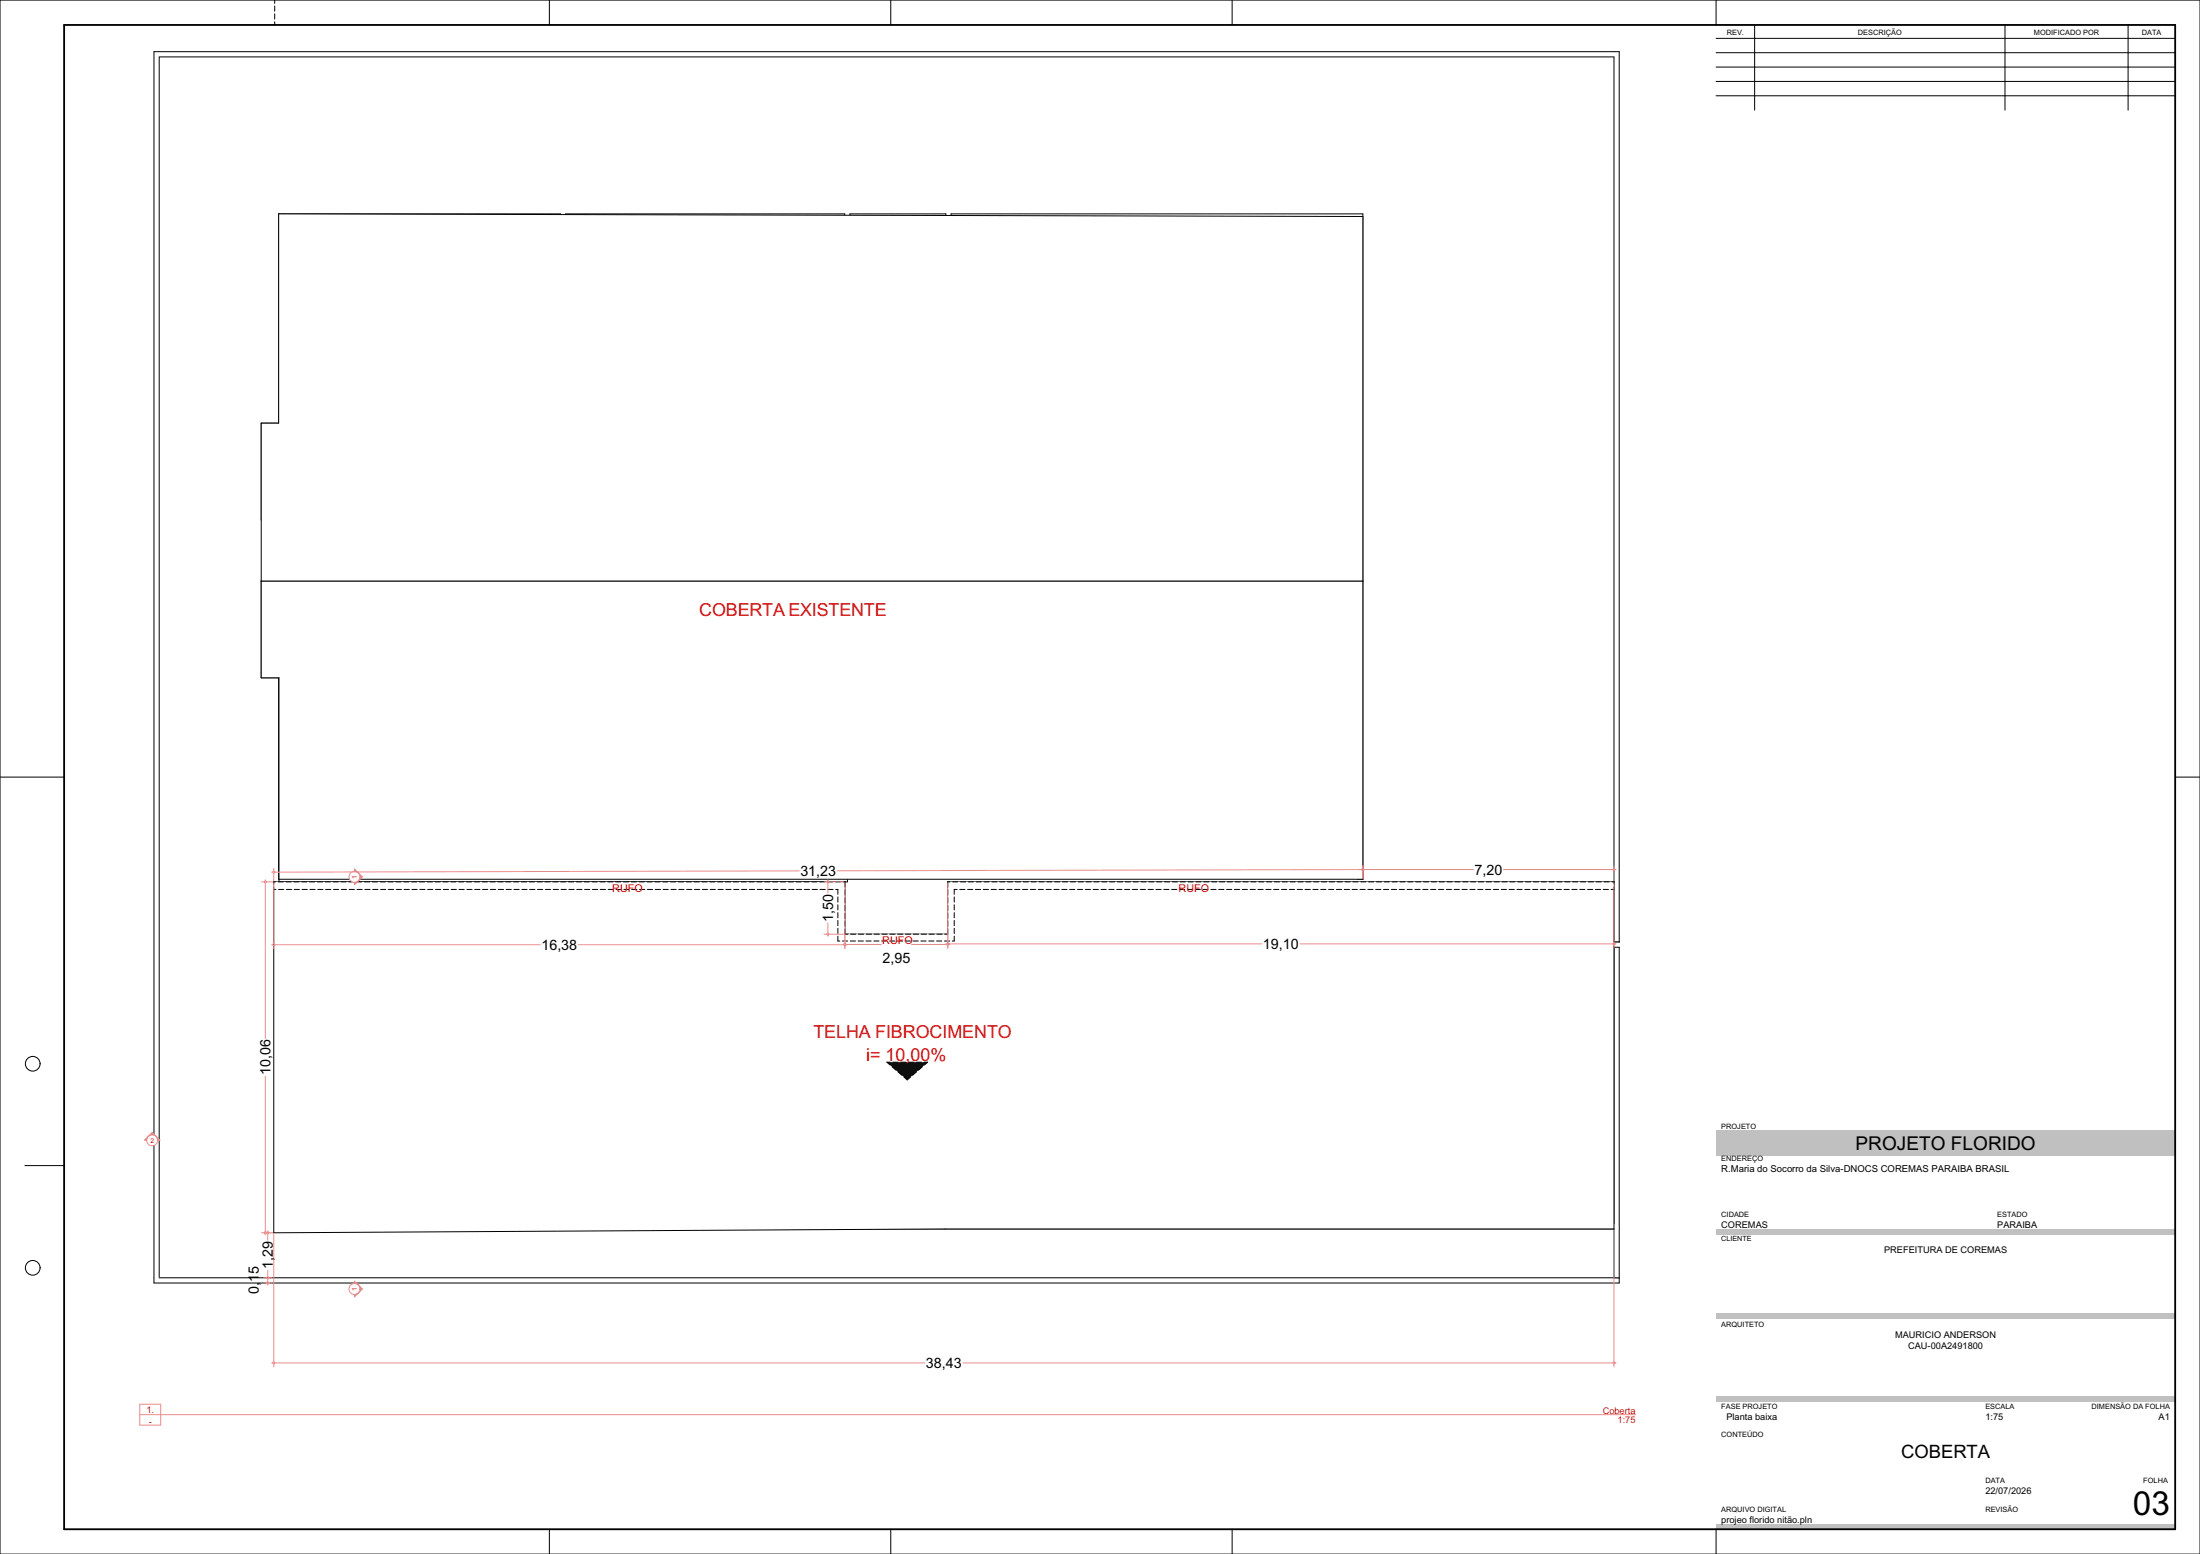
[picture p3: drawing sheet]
<svg xmlns="http://www.w3.org/2000/svg" width="841mm" height="594mm" viewBox="0 0 841 594" stroke-linecap="round" stroke-linejoin="round" font-family="sans-serif">
<g fill="none" stroke="#004080" stroke-width=".38">
<path d="M107.5 258.6l-.6 .6M107.5 277l-.6 .6M107.5 273.3l-.6 .6M107.5 269.7l-.6 .6M107.5 266l-.6 .6M107.5 262.3l-.6 .6M107.5 278.9l-.6 .6M107.5 275.2l-.6 .6M107.5 271.5l-.6 .6M107.5 267.8l-.6 .6M107.5 264.2l-.6 .6M107.5 260.5l-.6 .6"/>
<path d="M206.9 269.6l-.7 .7M207.6 272.6h.1M207.6 270.7l-1.4 1.4M208.7 269.6l-.7 .7M209 271.1l-1 1M107.5 299.1l-.6 .6M107.5 295.4l-.6 .6M107.5 291.7l-.6 .6M107.5 288.1l-.6 .6M107.5 284.4l-.6 .6M107.5 280.7l-.6 .6M107.5 297.2l-.6 .6"/>
<path d="M107.5 293.6l-.6 .6M107.5 289.9l-.6 .6M107.5 286.2l-.6 .6M107.5 282.5l-.6 .6M107.5 317.5l-.6 .6M107.5 313.8l-.6 .6M107.5 310.1l-.6 .6M107.5 306.4l-.6 .6M107.5 302.8l-.6 .6M107.5 319.3l-.6 .6M107.5 315.6l-.6 .6M107.5 312l-.6 .6"/>
<path d="M107.5 308.3l-.6 .6M107.5 304.6l-.6 .6M107.5 300.9l-.6 .6M107.5 335.9l-.2 .2M107.5 332.2l-.6 .6M107.5 328.5l-.6 .6M107.5 324.8l-.6 .6M107.5 321.1l-.6 .6M107.5 334l-.6 .6M107.5 330.3l-.6 .6M107.5 326.7l-.6 .6M107.5 323l-.6 .6"/>
</g>
<path d="M106.7 258.1h.8v78h-.8zM206 269.6h3v3h-3z" fill="none" stroke="#000" stroke-width=".38"/>
<!-- layer: ARQ - Parede -->
<g fill="#fff">
<path d="M323 337.1l2-2v2z"/>
<path d="M106.7 335.1h217.3v2h-217.3z" fill-rule="evenodd"/>
</g>
<path d="M106.7 335.1v2h217.3v-2h-215.5" fill="none" stroke="#000" stroke-width=".38"/>
<g fill="#fff">
<path d="M106.5 257.1h2l-2 2z"/>
<path d="M106.5 259.1l2-2v2z"/>
<path d="M106.5 259.1h2v76h-2z" fill-rule="evenodd"/>
</g>
<path d="M106.5 257.1h2v78M106.5 259.1l.2 76" fill="none" stroke="#000" stroke-width=".38"/>
<g fill="#fff">
<path d="M99.9 257.1h2l-2 2z"/>
<path d="M99.9 259.1l2-2v2z"/>
<path d="M101.9 257.1h4.6v2h-4.6z" fill-rule="evenodd"/>
</g>
<path d="M99.9 257.1v2h6.6M101.9 257.1h4.6" fill="none" stroke="#000" stroke-width=".38"/>
<path d="M99.9 222.1h2v35h-2z" fill-rule="evenodd" fill="#fff"/>
<path d="M99.9 257.1v-35h2v35" fill="none" stroke="#000" stroke-width=".38"/>
<g fill="#fff">
<path d="M99.9 161.8h2v2z"/>
<path d="M99.9 161.8l2 2h-2z"/>
<path d="M99.9 163.8h2v35h-2z" fill-rule="evenodd"/>
</g>
<path d="M101.9 161.8h-2v37h2v-35" fill="none" stroke="#000" stroke-width=".38"/>
<path d="M101.9 161.8h261.6v2h-261.6z" fill-rule="evenodd" fill="#fff"/>
<path d="M101.9 161.8h4.6M108.5 161.8h255v2h-261.6" fill="none" stroke="#000" stroke-width=".38"/>
<g fill="#fff">
<path d="M106.5 81.8h2v2z"/>
<path d="M106.5 81.8l2 2h-2z"/>
<path d="M106.5 83.8h2v78h-2z" fill-rule="evenodd"/>
</g>
<path d="M108.5 81.8h-2v80M108.5 83.8v78" fill="none" stroke="#000" stroke-width=".38"/>
<path d="M108.5 81.8h105.7v2h-105.7z" fill-rule="evenodd" fill="#fff"/>
<path d="M108.5 81.8h105.7v2h-105.7" fill="none" stroke="#000" stroke-width=".38"/>
<path d="M216.2 81.8h106.7v2h-106.7z" fill-rule="evenodd" fill="#fff"/>
<path d="M216.2 81.8h106.7v2h-106.7z" fill="none" stroke="#000" stroke-width=".38"/>
<path d="M324.9 81.8h36.7v2h-36.7z" fill-rule="evenodd" fill="#fff"/>
<path d="M324.9 81.8h36.7v2h-36.7z" fill="none" stroke="#000" stroke-width=".38"/>
<g fill="#fff">
<path d="M519 83.8l2-2v2z"/>
<path d="M519 81.8h2l-2 2z"/>
<path d="M363.6 81.8h155.4v2h-155.4z" fill-rule="evenodd"/>
</g>
<path d="M519 83.8h-155.4v-2h157.4v2" fill="none" stroke="#000" stroke-width=".38"/>
<path d="M519 83.8h2v252.3h-2z" fill-rule="evenodd" fill="#fff"/>
<path d="M519 83.8v252.3h2v-252.3" fill="none" stroke="#000" stroke-width=".38"/>
<g fill="#fff">
<path d="M106.7 361.1l2 2h-2z"/>
<path d="M242 363.1l2-2v2z"/>
<path d="M106.7 361.1h2v2z"/>
<path d="M108.7 361.1h135.3l-2 2h-133.3z" fill-rule="evenodd"/>
</g>
<path d="M106.7 363.1v-2h137.3v2h-135.3" fill="none" stroke="#000" stroke-width=".38"/>
<g fill="#fff">
<path d="M58.9 488.4h2l-2 2z"/>
<path d="M58.9 490.4l2-2v2z"/>
<path d="M60.9 488.4h558.1v2h-558.1z" fill-rule="evenodd"/>
</g>
<path d="M58.9 488.4v2h560.1v-2h-558.1" fill="none" stroke="#000" stroke-width=".38"/>
<g fill="#fff">
<path d="M617 19.8h2l-2 2z"/>
<path d="M617 21.8l2-2v2z"/>
<path d="M617 21.8h2v338.3h-2z" fill-rule="evenodd"/>
</g>
<path d="M617 19.8h2v340.3h-2v-338.3" fill="none" stroke="#000" stroke-width=".38"/>
<g fill="#fff">
<path d="M58.9 19.8h2v2z"/>
<path d="M58.9 19.8l2 2h-2z"/>
<path d="M58.9 21.8h2v466.6h-2z" fill-rule="evenodd"/>
</g>
<path d="M60.9 19.8h-2v468.6M60.9 21.8v466.6" fill="none" stroke="#000" stroke-width=".38"/>
<path d="M60.9 19.8h556.1v2h-556.1z" fill-rule="evenodd" fill="#fff"/>
<path d="M60.9 19.8h556.1M60.9 21.8h556.1" fill="none" stroke="#000" stroke-width=".38"/>
<path d="M108.7 467.8h508.3v2h-508.3z" fill-rule="evenodd" fill="#fff"/>
<path d="M173.3 467.8h-64.6v2h508.3M175.3 467.8h66.7M244 467.8h82.3M328.3 467.8h82.7M413 467.8h66.7M481.7 467.8h66.6M550.3 467.8h66.7" fill="none" stroke="#000" stroke-width=".38"/>
<g fill="#fff">
<path d="M108.7 467.8v2h-2z"/>
<path d="M106.7 363.1h2v104.7l-2 2z" fill-rule="evenodd"/>
</g>
<path d="M106.7 363.1v106.7h2v-106.7" fill="none" stroke="#000" stroke-width=".38"/>
<path d="M548.3 362.1h2v105.7h-2z" fill-rule="evenodd" fill="#fff"/>
<path d="M548.3 467.8v-105.7h2v105.7" fill="none" stroke="#000" stroke-width=".38"/>
<path d="M173.3 363.1h2v104.7h-2z" fill-rule="evenodd" fill="#fff"/>
<path d="M173.3 467.8v-104.7h2v104.7" fill="none" stroke="#000" stroke-width=".38"/>
<path d="M242 363.1h2v104.7h-2z" fill-rule="evenodd" fill="#fff"/>
<path d="M242 467.8v-104.7h2v104.7" fill="none" stroke="#000" stroke-width=".38"/>
<g fill="#fff">
<path d="M411 360.1h2v2z"/>
<path d="M411 362.1h2v105.7h-2z" fill-rule="evenodd"/>
</g>
<path d="M411 360.1h2M411 467.8v-105.7h2v105.7" fill="none" stroke="#000" stroke-width=".38"/>
<path d="M479.7 362.1h2v105.7h-2z" fill-rule="evenodd" fill="#fff"/>
<path d="M479.7 467.8v-105.7h2v105.7" fill="none" stroke="#000" stroke-width=".38"/>
<path d="M326.3 377.1h2v90.7h-2z" fill-rule="evenodd" fill="#fff"/>
<path d="M326.3 467.8v-90.7h2v90.7" fill="none" stroke="#000" stroke-width=".38"/>
<g fill="#fff">
<path d="M617 360.1h2l-2 2z"/>
<path d="M617 362.1h2v107.7l-2-2z" fill-rule="evenodd"/>
</g>
<path d="M617 360.1h2M617 467.8v-105.7h2v107.7" fill="none" stroke="#000" stroke-width=".38"/>
<g fill="#fff">
<path d="M617 467.8l2 2h-2z"/>
<path d="M617 469.8h2v18.6h-2z" fill-rule="evenodd"/>
</g>
<path d="M617 469.8v18.6h2v-18.6" fill="none" stroke="#000" stroke-width=".38"/>
<!-- layer: ARQ - Cobertura -->
<path d="M104.7 337.1h218.3v20h39.3v-20h254.7v132.7h-255.7l-256.6 1.4z" fill-rule="evenodd" fill="#fff"/>
<path d="M104.7 337.1h218.3v20h39.3v-20h254.7v132.7h-255.7l-256.6 1.4z" fill="none" stroke="#000" stroke-width=".38"/>
<path d="M99.9 222.1h421.1v114h-414.3v-77h-6.8z" fill-rule="evenodd" fill="#fff"/>
<path d="M99.9 222.1h421.1v114h-414.3v-77h-6.8z" fill="none" stroke="#000" stroke-width=".38"/>
<path d="M106.5 81.8l414.5 1v139.3h-421.1v-60.3h6.6z" fill-rule="evenodd" fill="#fff"/>
<path d="M106.5 81.8l414.5 1v139.3h-421.1v-60.3h6.6z" fill="none" stroke="#000" stroke-width=".38"/>
<path d="M104.7 337.1h218.3v20h39.3v-20h254.7v2.9h-252.2v19.7h-44.5v-19.7h-215.6z" fill-rule="evenodd" fill="#fff"/>
<g fill="none" stroke="#000" stroke-width=".38">
<path d="M104.7 339v1h.8M105.3 337.1h-.6v.9M106.3 337.1h2M106.5 340h2M109.3 337.1h2M109.5 340h2M112.3 337.1h2M112.5 340h2M115.3 337.1h2M115.5 340h2M118.3 337.1h2M118.5 340h2"/>
<path d="M121.3 337.1h2M121.5 340h2M124.3 337.1h2M124.5 340h2M127.3 337.1h2M127.5 340h2M130.3 337.1h2M130.5 340h2M133.3 337.1h2M133.5 340h2M136.3 337.1h2M136.5 340h2"/>
<path d="M139.3 337.1h2M139.5 340h2M142.3 337.1h2M142.5 340h2M145.3 337.1h2M145.5 340h2M148.3 337.1h2M148.5 340h2M151.3 337.1h2M151.5 340h2M154.3 337.1h2M154.5 340h2"/>
<path d="M157.3 337.1h2M157.5 340h2M160.3 337.1h2M160.5 340h2M163.3 337.1h2M163.5 340h2M166.3 337.1h2M166.5 340h2M169.3 337.1h2M169.5 340h2M172.3 337.1h2M172.5 340h2"/>
<path d="M175.3 337.1h2M175.5 340h2M178.3 337.1h2M178.5 340h2M181.3 337.1h2M181.5 340h2M184.3 337.1h2M184.5 340h2M187.3 337.1h2M187.5 340h2M190.3 337.1h2M190.5 340h2"/>
<path d="M193.3 337.1h2M193.5 340h2M196.3 337.1h2M196.5 340h2M199.3 337.1h2M199.5 340h2M202.3 337.1h2M202.5 340h2M205.3 337.1h2M205.5 340h2M208.3 337.1h2M208.5 340h2"/>
<path d="M211.3 337.1h2M211.5 340h2M214.3 337.1h2M214.5 340h2M217.3 337.1h2M217.5 340h2M220.3 337.1h2M220.5 340h2M223.3 337.1h2M223.5 340h2M226.3 337.1h2M226.5 340h2"/>
<path d="M229.3 337.1h2M229.5 340h2M232.3 337.1h2M232.5 340h2M235.3 337.1h2M235.5 340h2M238.3 337.1h2M238.5 340h2M241.3 337.1h2M241.5 340h2M244.3 337.1h2M244.5 340h2"/>
<path d="M247.3 337.1h2M247.5 340h2M250.3 337.1h2M250.5 340h2M253.3 337.1h2M253.5 340h2M256.3 337.1h2M256.5 340h2M259.3 337.1h2M259.5 340h2M262.3 337.1h2M262.5 340h2"/>
<path d="M265.3 337.1h2M265.5 340h2M268.3 337.1h2M268.5 340h2M271.3 337.1h2M271.5 340h2M274.3 337.1h2M274.5 340h2M277.3 337.1h2M277.5 340h2M280.3 337.1h2M280.5 340h2"/>
<path d="M283.3 337.1h2M283.5 340h2M286.3 337.1h2M286.5 340h2M289.3 337.1h2M289.5 340h2M292.3 337.1h2M292.5 340h2M295.3 337.1h2M295.5 340h2M298.3 337.1h2M298.5 340h2"/>
<path d="M301.3 337.1h2M301.5 340h2M304.3 337.1h2M304.5 340h2M307.3 337.1h2M307.5 340h2M310.3 337.1h2M310.5 340h2M313.3 337.1h2M313.5 340h2M316.3 337.1h2M316.5 340h2"/>
<path d="M319.3 337.1h2M319.5 340h.8v1.8M322.3 337.1h.7v2M363.2 337.1h-.9v2M364.2 337.1h2M365.9 340h-1.1v1.8M366.9 340h2M367.2 337.1h2M369.9 340h2M370.2 337.1h2M372.9 340h2M373.2 337.1h2"/>
<path d="M375.9 340h2M376.2 337.1h2M378.9 340h2M379.2 337.1h2M381.9 340h2M382.2 337.1h2M384.9 340h2M385.2 337.1h2M387.9 340h2M388.2 337.1h2M390.9 340h2M391.2 337.1h2"/>
<path d="M393.9 340h2M394.2 337.1h2M396.9 340h2M397.2 337.1h2M399.9 340h2M400.2 337.1h2M402.9 340h2M403.2 337.1h2M405.9 340h2M406.2 337.1h2M408.9 340h2M409.2 337.1h2"/>
<path d="M411.9 340h2M412.2 337.1h2M414.9 340h2M415.2 337.1h2M417.9 340h2M418.2 337.1h2M420.9 340h2M421.2 337.1h2M423.9 340h2M424.2 337.1h2M426.9 340h2M427.2 337.1h2"/>
<path d="M429.9 340h2M430.2 337.1h2M432.9 340h2M433.2 337.1h2M435.9 340h2M436.2 337.1h2M438.9 340h2M439.2 337.1h2M441.9 340h2M442.2 337.1h2M444.9 340h2M445.2 337.1h2"/>
<path d="M447.9 340h2M448.2 337.1h2M450.9 340h2M451.2 337.1h2M453.9 340h2M454.2 337.1h2M456.9 340h2M457.2 337.1h2M459.9 340h2M460.2 337.1h2M462.9 340h2M463.2 337.1h2"/>
<path d="M465.9 340h2M466.2 337.1h2M468.9 340h2M469.2 337.1h2M471.9 340h2M472.2 337.1h2M474.9 340h2M475.2 337.1h2M477.9 340h2M478.2 337.1h2M480.9 340h2M481.2 337.1h2"/>
<path d="M483.9 340h2M484.2 337.1h2M486.9 340h2M487.2 337.1h2M489.9 340h2M490.2 337.1h2M492.9 340h2M493.2 337.1h2M495.9 340h2M496.2 337.1h2M498.9 340h2M499.2 337.1h2"/>
<path d="M501.9 340h2M502.2 337.1h2M504.9 340h2M505.2 337.1h2M507.9 340h2M508.2 337.1h2M510.9 340h2M511.2 337.1h2M513.9 340h2M514.2 337.1h2M516.9 340h2M517.2 337.1h2"/>
<path d="M519.9 340h2M520.2 337.1h2M522.9 340h2M523.2 337.1h2M525.9 340h2M526.2 337.1h2M528.9 340h2M529.2 337.1h2M531.9 340h2M532.2 337.1h2M534.9 340h2M535.2 337.1h2"/>
<path d="M537.9 340h2M538.2 337.1h2M540.9 340h2M541.2 337.1h2M543.9 340h2M544.2 337.1h2M546.9 340h2M547.2 337.1h2M549.9 340h2M550.2 337.1h2M552.9 340h2M553.2 337.1h2"/>
<path d="M555.9 340h2M556.2 337.1h2M558.9 340h2M559.2 337.1h2M561.9 340h2M562.2 337.1h2M564.9 340h2M565.2 337.1h2M567.9 340h2M568.2 337.1h2M570.9 340h2M571.2 337.1h2"/>
<path d="M573.9 340h2M574.2 337.1h2M576.9 340h2M577.2 337.1h2M579.9 340h2M580.2 337.1h2M582.9 340h2M583.2 337.1h2M585.9 340h2M586.2 337.1h2M588.9 340h2M589.2 337.1h2"/>
<path d="M591.9 340h2M592.2 337.1h2M594.9 340h2M595.2 337.1h2M597.9 340h2M598.2 337.1h2M600.9 340h2M601.2 337.1h2M603.9 340h2M604.2 337.1h2M606.9 340h2M607.2 337.1h2"/>
<path d="M609.9 340h2M610.2 337.1h2M612.9 340h2M613.2 337.1h2M616.2 337.1h.8v.9M617 339v1h-1.1M320.3 342.8v2M320.3 345.8v2M320.3 348.8v2M320.3 351.8v2M320.3 354.8v2M320.3 357.8v1.9h.7"/>
<path d="M322 359.7h2M323 355.1v2h1.2M323 340.1v2M323 343.1v2M323 346.1v2M323 349.1v2M323 352.1v2M325 359.7h2M325.2 357.1h2M328 359.7h2M328.2 357.1h2M331 359.7h2"/>
<path d="M331.2 357.1h2M334 359.7h2M334.2 357.1h2M337 359.7h2M337.2 357.1h2M340 359.7h2M340.2 357.1h2M343 359.7h2M343.2 357.1h2M346 359.7h2M346.2 357.1h2M349 359.7h2"/>
<path d="M349.2 357.1h2M352 359.7h2M352.2 357.1h2M355 359.7h2M355.2 357.1h2M358 359.7h2M358.2 357.1h2M361 359.7h2M362.3 340.1v2M362.3 343.1v2M362.3 346.1v2M362.3 349.1v2"/>
<path d="M362.3 352.1v2M362.3 355.1v2h-1.1M364.8 357.8v1.9h-.8M364.8 342.8v2M364.8 345.8v2M364.8 348.8v2M364.8 351.8v2M364.8 354.8v2"/>
</g>
<!-- layer: INS - AVAC -->
<path d="M339 406h15.6l-7.8 6.8z" fill="#0c0c0c"/>
<path d="M340.3 406h-1.3l1.3 1.1M341 407.8l1.5 1.3M341.3 406h2M343.3 409.7l1.5 1.3M344.3 406h2M345.6 411.7l1.2 1.1 1.3-1.1M347.3 406h2M350.3 406h2M350.3 409.7l-1.5 1.3M352.6 407.8l-1.5 1.3M353.3 406h1.3l-1.2 1.1" fill="none" stroke="#000" stroke-width=".38"/>
<circle cx="58.2" cy="435.9" r="2.12" fill="#fff"/>
<path d="M59.7 434.4l1.5 1.5h-.9z" fill-rule="evenodd" fill="#eb8d8d"/>
<path d="M59.7 434.4l1.5 1.5h-.9z" fill="none" stroke="#eb8d8d" stroke-width=".38"/>
<path d="M56.7 434.4l-.6 1.5h-.9z" fill-rule="evenodd" fill="#eb8d8d"/>
<path d="M56.7 434.4l-.6 1.5h-.9z" fill="none" stroke="#eb8d8d" stroke-width=".38"/>
<path d="M56.7 434.4l1.5-1.5 1.5 1.5a2.12 2.12 0 0 0-3 0z" fill-rule="evenodd" fill="#eb8d8d"/>
<g fill="none" stroke="#eb8d8d" stroke-width=".38">
<path d="M56.7 434.4l1.5-1.5 1.5 1.5a2.12 2.12 0 0 0-3 0z"/>
<circle cx="58.2" cy="435.9" r="2.12"/>
</g>
<circle cx="135.5" cy="492.7" r="2.12" fill="#fff"/>
<path d="M135.5 489.7l1.5 1.5-1.5-.6z" fill-rule="evenodd" fill="#eb8d8d"/>
<path d="M135.5 489.7l1.5 1.5-1.5-.6z" fill="none" stroke="#eb8d8d" stroke-width=".38"/>
<path d="M135.5 494.8l1.5-.6-1.5 1.5z" fill-rule="evenodd" fill="#eb8d8d"/>
<path d="M135.5 494.8l1.5-.6-1.5 1.5z" fill="none" stroke="#eb8d8d" stroke-width=".38"/>
<path d="M137 491.2l1.5 1.5-1.5 1.5a2.12 2.12 0 0 0 0-3z" fill-rule="evenodd" fill="#eb8d8d"/>
<g fill="none" stroke="#eb8d8d" stroke-width=".38">
<path d="M137 491.2l1.5 1.5-1.5 1.5a2.12 2.12 0 0 0 0-3z"/>
<circle cx="135.5" cy="492.7" r="2.12"/>
</g>
<circle cx="135.5" cy="335.2" r="2.12" fill="#fff"/>
<path d="M135.5 337.3l1.5-.6-1.5 1.5z" fill-rule="evenodd" fill="#eb8d8d"/>
<path d="M135.5 337.3l1.5-.6-1.5 1.5z" fill="none" stroke="#eb8d8d" stroke-width=".38"/>
<path d="M135.5 332.2l1.5 1.5-1.5-.6z" fill-rule="evenodd" fill="#eb8d8d"/>
<path d="M135.5 332.2l1.5 1.5-1.5-.6z" fill="none" stroke="#eb8d8d" stroke-width=".38"/>
<path d="M137 333.7l1.5 1.5-1.5 1.5a2.12 2.12 0 0 0 0-3z" fill-rule="evenodd" fill="#eb8d8d"/>
<g fill="none" stroke="#eb8d8d" stroke-width=".38">
<path d="M137 333.7l1.5 1.5-1.5 1.5a2.12 2.12 0 0 0 0-3z"/>
<circle cx="135.5" cy="335.2" r="2.12"/>
</g>
<g fill="none" stroke="#eb8d8d" stroke-width=".38">
<path d="M99.9 337.1h1.1M101.4 336.3v.4M101.4 337.5v59.4M101.8 337.1h2.5M104.2 333.4h-.4M104.6 331.9v1.1M104.6 333.8v2.9M104.7 337.5v23.2M305.5 332.9l-200.5 .5M315 337.1h1.1M316.5 336.3v.4M316.5 337.5v3.9"/>
<path d="M316.9 337.1h5.7M323 337.5v23.2M362.3 337.5v23.1M520.2 332.4h.4l-200.5 .5M521 330.9v1.1M521 332.8v2.9M521.4 332.4h41.8M574.7 332.4h41.9M617 330.9v1.1M617 332.8v3.9M617 337.5v22.9M617.4 332.4h.4"/>
<path d="M315 357.1h1.1M316.5 352.8v3.9M316.5 357.5v.4M316.9 357.1h5.7M103.9 361.1h.4M104.7 361.5v1.1M105.1 361.1h101.5M221.1 361.1h101.5M322.2 361h.4M323 361.4v1.2M323.4 361h13.5M323.4 361.1h.4"/>
<path d="M348.4 361h13.5M361.5 360.8h.4M362.3 361.2v1.3M362.7 361h.4M362.7 360.8h119.7M496.9 360.8h119.7M617 361.2v1.1M617.4 360.8h.4M101.4 411.4v59.4M99.9 471.2h4.4M101.4 471.6v.4M102.4 470.4v.4"/>
<path d="M102.4 471.6v2.5M104.7 471.6v49M617 470.2v50.4M100.9 490.4h1.1M100.9 488.4h1.1M102.4 485.6v2.4M102.4 488.8v1.2M102.4 490.8v.4M102.8 490.4h1.1M102.8 488.4h1.1M103.9 521h.4M104.7 521.4v1.1"/>
<path d="M105.1 521h248.5M368.1 521h248.5M617 521.4v1.1M617.4 521h.4"/>
<circle cx="101.4" cy="337.1" r=".4"/>
<circle cx="104.6" cy="333.4" r=".4"/>
<circle cx="316.5" cy="337.1" r=".4"/>
<circle cx="521" cy="332.4" r=".4"/>
<circle cx="617" cy="332.4" r=".4"/>
<circle cx="316.5" cy="357.1" r=".4"/>
<circle cx="104.7" cy="361.1" r=".4"/>
<circle cx="323" cy="361" r=".4"/>
<circle cx="323" cy="361.1" r=".4"/>
<circle cx="362.3" cy="361" r=".4"/>
<circle cx="362.3" cy="360.8" r=".4"/>
<circle cx="617" cy="360.8" r=".4"/>
<circle cx="101.4" cy="471.2" r=".4"/>
<circle cx="102.4" cy="471.2" r=".4"/>
<circle cx="102.4" cy="488.4" r=".4"/>
<circle cx="102.4" cy="490.4" r=".4"/>
<circle cx="104.7" cy="521" r=".4"/>
<circle cx="617" cy="521" r=".4"/>
</g>
<path d="M53.4 536.7h8v8h-8z" fill-rule="evenodd" fill="#fff"/>
<path d="M53.4 536.7h8v8h-8zM53.4 540.7h571.8" fill="none" stroke="#eb8d8d" stroke-width=".38"/>
<g fill="#c0c0c0">
<path d="M656 533.7h175.5v2h-175.5z" fill-rule="evenodd"/>
<path d="M656 502.1h175.5v2h-175.5z" fill-rule="evenodd"/>
<path d="M656 582.5h175.5v2h-175.5z" fill-rule="evenodd"/>
<path d="M656 470h175.5v2.1h-175.5z" fill-rule="evenodd"/>
</g>
<path d="M656 9.5h175.5v32.6h-175.5z" fill-rule="evenodd" fill="#fff"/>
<path d="M656 14.7h175.5M670.8 9.5v32.6M766.5 9.5v32.6M813.5 9.5v32.6M656 20.2h175.5M656 25.6h175.5M656 31.1h175.5M656 36.6h175.5" fill="none" stroke="#000" stroke-width=".38"/>
<path d="M656 431.9h175.5v9.7h-175.5z" fill-rule="evenodd" fill="#c0c0c0"/>
<g fill="none" stroke="#000" stroke-width=".38">
<path d="M0 0h841v594h-841zM105 0v1.3M105 2.3v2M105 5.3v2M105 8.3v1.2M210 0v9.5M340.5 0v9.5M471 0v9.5M656 0v9.5M0 297h24.5M831.5 297h9.5M9.5 445.5h15"/>
<path d="M210 584.5v9.5M340.5 584.5v9.5M471 584.5v9.5M656 584.5v9.5"/>
<circle cx="12.5" cy="406.6" r="2.81"/>
<circle cx="12.5" cy="484.6" r="2.81"/>
</g>
<path d="M24.5 9.5h807v575h-807z" fill="none" stroke="#000" stroke-width=".7"/>
<text font-size="12.7" x="815.4" y="579.1">03</text>
<text font-size="7.3" x="709.3" y="439.6">PROJETO FLORIDO</text>
<text font-size="7.1" x="726.7" y="557.2">COBERTA</text>
<g font-size="6.9" fill="#de0a0a">
<text x="267.3" y="235.6">COBERTA EXISTENTE</text>
<text x="310.9" y="396.7">TELHA FIBROCIMENTO</text>
<text x="331.1" y="405.7">i= 10,00%</text>
</g>
<g font-size="5.5">
<text x="305.9" y="334.9">31,23</text>
<text x="563.6" y="334.4">7,20</text>
<text x="318.5" y="352.4" transform="rotate(-90 318.5 352.4)">1,50</text>
<text x="207" y="363.1">16,38</text>
<text x="482.8" y="362.8">19,10</text>
<text x="337.3" y="368.3">2,95</text>
<text x="103.4" y="411" transform="rotate(-90 103.4 411)">10,06</text>
<text x="104.4" y="485.2" transform="rotate(-90 104.4 485.2)">1,29</text>
<text x="99" y="494.8" transform="rotate(-90 99 494.8)">0,15</text>
<text x="354" y="523">38,43</text>
</g>
<g font-size="4.1" fill="#de0a0a">
<text x="234.1" y="340.8">RUFO</text>
<text x="450.6" y="340.8">RUFO</text>
<text x="337.3" y="360.8">RUFO</text>
</g>
<text font-size="3.6" x="658" y="447.9">R.Maria do Socorro da Silva-DNOCS COREMAS PARAIBA BRASIL</text>
<g font-size="3.5">
<text x="658" y="469.5">COREMAS</text>
<text x="763.5" y="469.5">PARAIBA</text>
<text x="720.2" y="478.9">PREFEITURA DE COREMAS</text>
<text x="724.4" y="511.3">MAURICIO ANDERSON</text>
<text x="729.4" y="515.5">CAU-00A2491800</text>
<text x="660" y="542.9">Planta baixa</text>
<text x="758.9" y="542.9">1:75</text>
<text x="825.2" y="542.9">A1</text>
<text x="758.9" y="570.9">22/07/2026</text>
<text x="658" y="582">projeo florido nitão.pln</text>
</g>
<g font-size="3.5" fill="#de0a0a">
<text x="56" y="540.1">1.</text>
<text x="56.8" y="544.8">-</text>
<text x="612.7" y="540.5">Coberta</text>
<text x="618.4" y="543.8">1:75</text>
</g>
<g font-size="2.8">
<text x="660.1" y="13.2">REV.</text>
<text x="710.2" y="13.2">DESCRIÇÃO</text>
<text x="777.5" y="13.2">MODIFICADO POR</text>
<text x="818.7" y="13.2">DATA</text>
<text x="658" y="431.4">PROJETO</text>
<text x="658" y="443.7">ENDEREÇO</text>
<text x="658" y="465.3">CIDADE</text>
<text x="763.5" y="465.3">ESTADO</text>
<text x="658" y="507.1">ARQUITETO</text>
<text x="658" y="538.7">FASE PROJETO</text>
<text x="758.9" y="538.7">ESCALA</text>
<text x="799.5" y="538.7">DIMENSÃO DA FOLHA</text>
<text x="658" y="549.3">CONTEÚDO</text>
<text x="758.9" y="566.7">DATA</text>
<text x="819.3" y="566.7">FOLHA</text>
<text x="658" y="577.8">ARQUIVO DIGITAL</text>
<text x="758.9" y="577.8">REVISÃO</text>
</g>
<text font-size="2.7" x="658" y="474.5">CLIENTE</text>
<g font-size="2.5" fill="#de0a0a">
<text x="136.4" y="335.9" transform="rotate(-90 136.4 335.9)">1</text>
<text x="57.5" y="436.8">2</text>
<text x="136.4" y="493.4" transform="rotate(-90 136.4 493.4)">1</text>
</g>
<text font-size="1.4" fill="#fff" x="0" y="594.1">GSPublisherVersion 0.2.100.46</text>
</svg>
